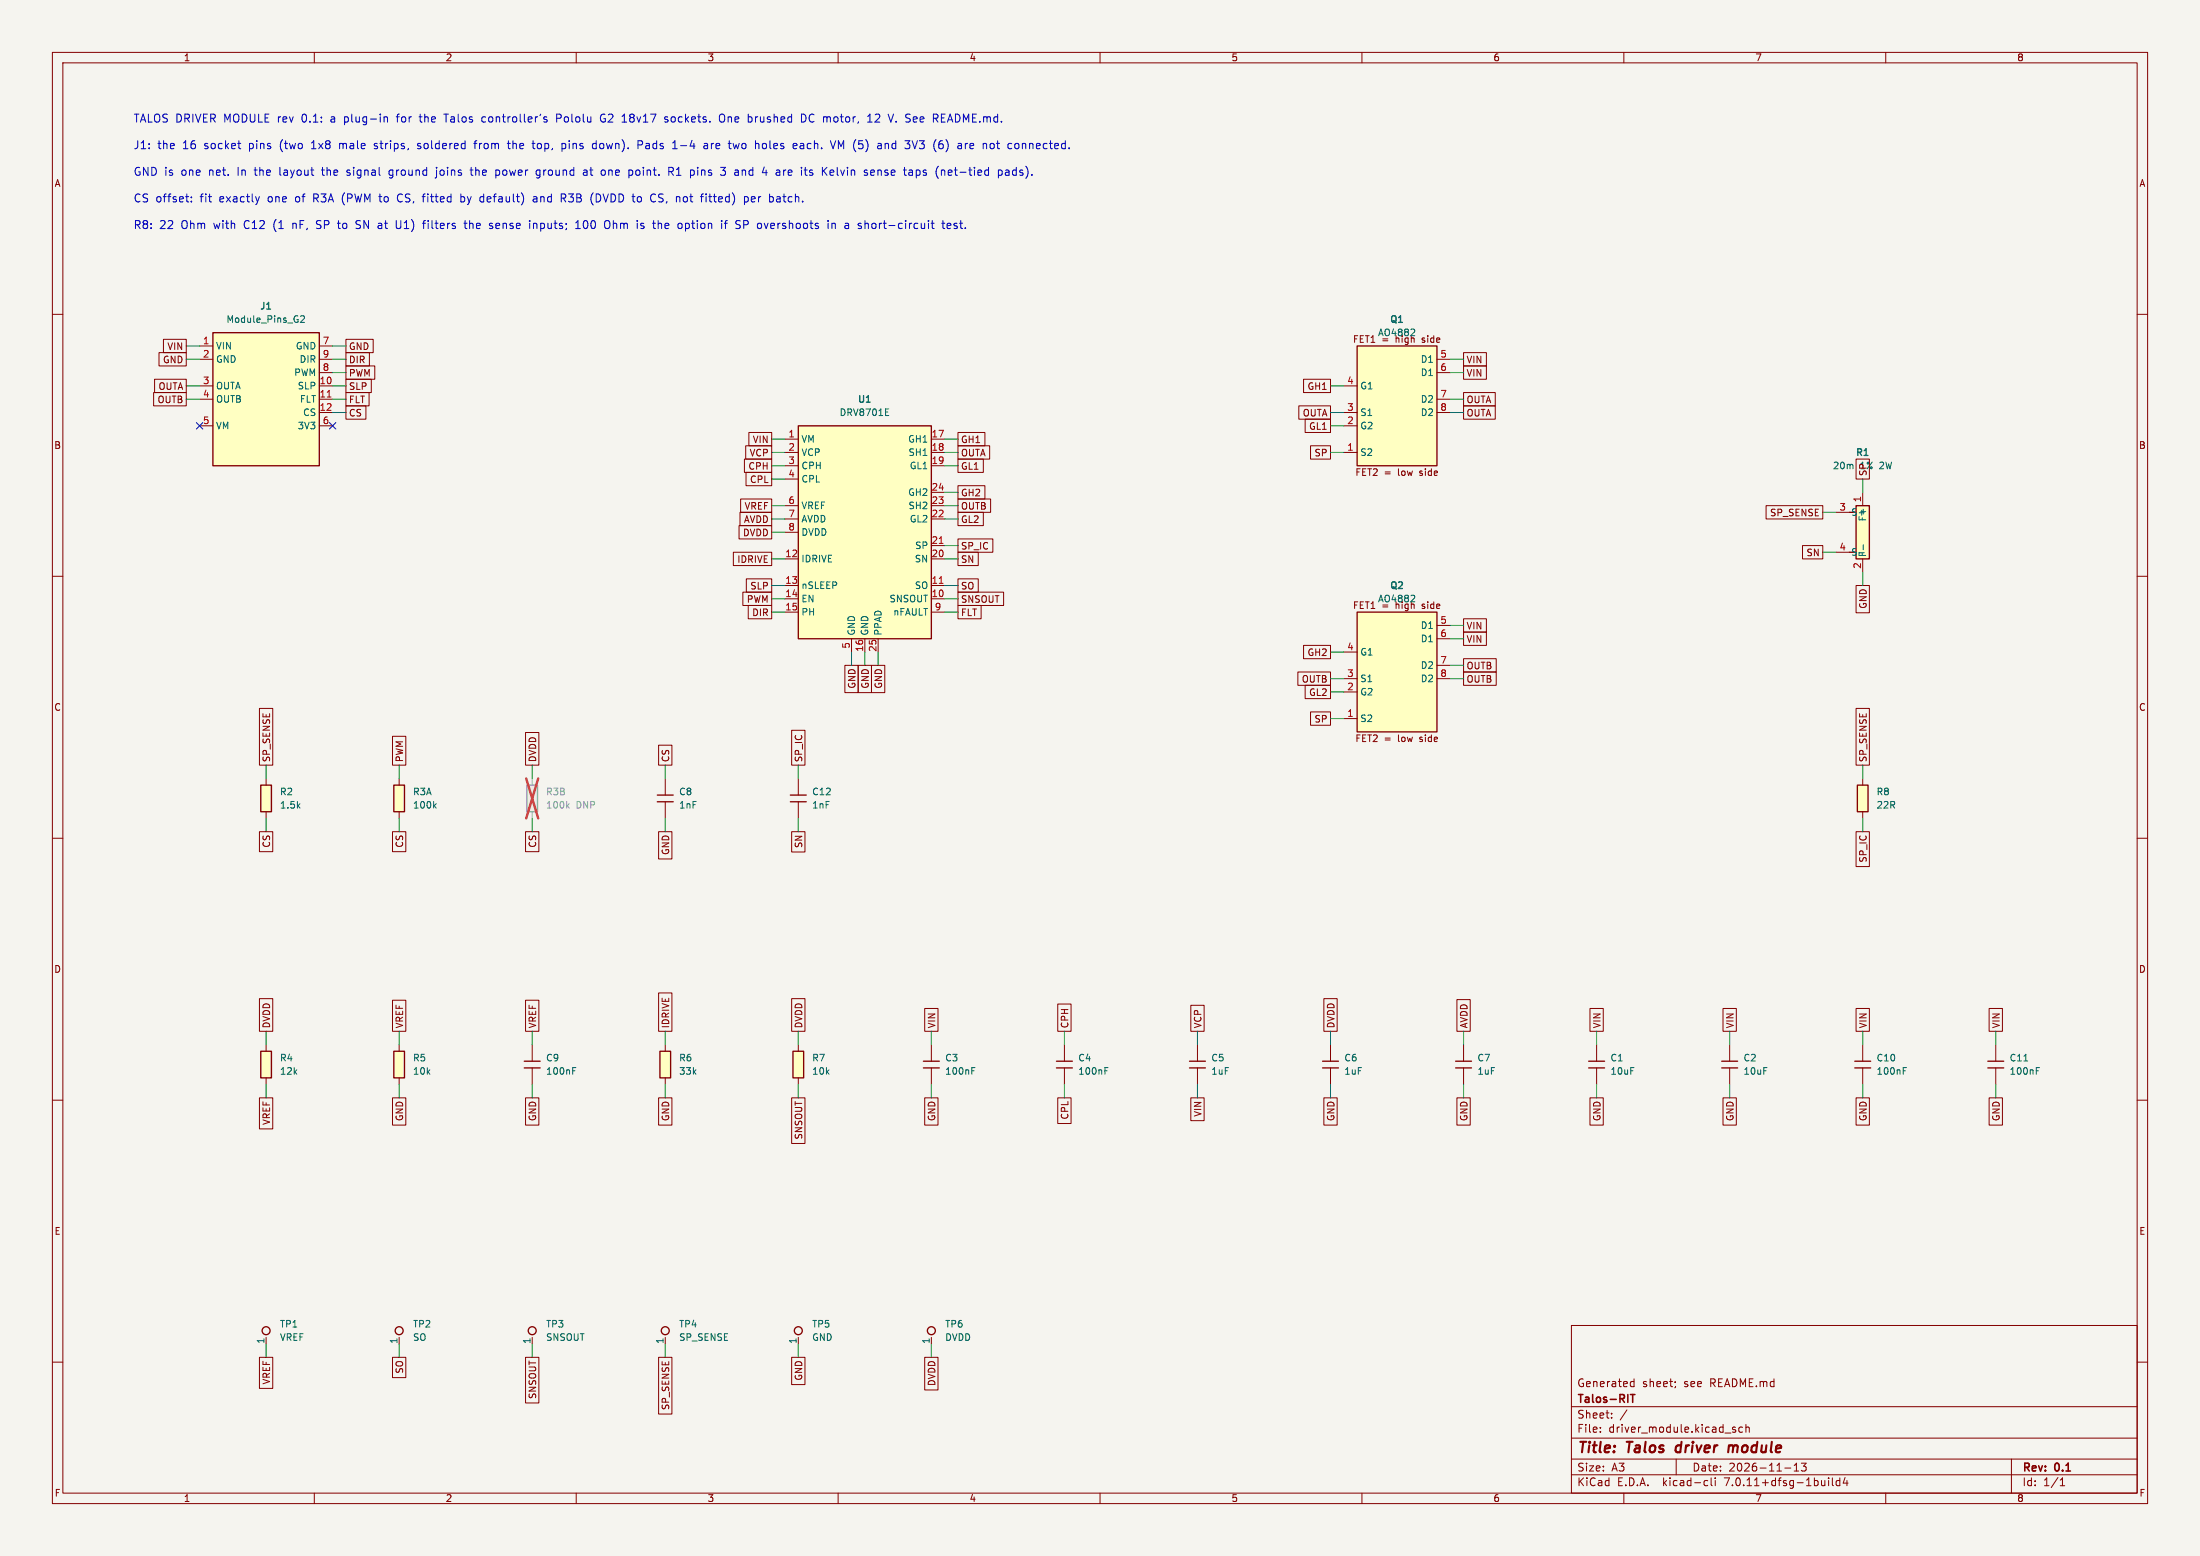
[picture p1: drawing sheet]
<svg xmlns="http://www.w3.org/2000/svg" width="420mm" height="297mm" viewBox="0 0 420 297" stroke-linecap="round" stroke-linejoin="round" font-family="sans-serif">
<path d="M0 0h420v297h-420z" fill="#f5f4ef" stroke="#f5f4ef" stroke-width=".19"/>
<g fill="none" stroke="#840000" stroke-width=".19">
<path d="M10 10h400v277h-400zM12 12h396v273h-396zM60 10v2M110 10v2M160 10v2M210 10v2M260 10v2M310 10v2M360 10v2M10 60h2M408 60h2M29.3 74.9h6.3v2.6h-6.3z"/>
<path d="M29.5 72.4h6.1v2.5h-6.1zM30.4 67.3h5.2v2.6h-5.2zM31.2 64.8h4.4v2.5h-4.4zM38.1 66h2.5M38.1 73.7h2.5M38.1 76.2h2.5M38.1 68.6h2.5M61 66h2.5M61 73.7h2.5M61 76.2h2.5M61 78.7h2.5M61 68.6h2.5"/>
<path d="M61 71.1h2.5M66 64.8h5.2v2.5h-5.2zM66 67.3h4.5v2.6h-4.5zM66 69.8h5.5v2.6h-5.5zM66 77.5h3.9v2.5h-3.9zM66 74.9h4.5v2.6h-4.5zM66 72.4h4.9v2.5h-4.9zM247.9 77.5h6.1v2.5h-6.1zM248.9 72.4h5.1v2.5h-5.1zM256.5 73.7h2.6M256.5 78.7h2.6M274.3 76.2h2.6"/>
<path d="M274.3 78.7h2.6M274.3 68.6h2.6M274.3 71.1h2.6M279.4 67.3h4.4v2.6h-4.4zM279.4 69.8h4.4v2.6h-4.4zM279.4 74.9h6.1v2.6h-6.1zM279.4 77.5h6.1v2.5h-6.1zM38.1 81.3h2.5M61 81.3h2.5M141.3 97.8h6v2.5h-6zM141.4 95.2h5.9v2.6h-5.9zM142.1 87.6h5.2v2.6h-5.2z"/>
<path d="M142.4 85.1h4.9v2.5h-4.9zM142.4 90.2h4.9v2.5h-4.9zM143 82.5h4.3v2.6h-4.3zM149.9 83.8h2.5M149.9 86.4h2.5M149.9 88.9h2.5M149.9 99.1h2.5M149.9 96.5h2.5M149.9 91.4h2.5M177.8 83.8h2.5M177.8 86.4h2.5M177.8 88.9h2.5"/>
<path d="M177.8 99.1h2.5M177.8 96.5h2.5M177.8 94h2.5M182.9 92.7h5.1v2.6h-5.1zM182.9 97.8h4.8v2.5h-4.8zM182.9 95.2h6.2v2.6h-6.2zM182.9 87.6h4.8v2.6h-4.8zM182.9 85.1h6v2.5h-6zM182.9 82.5h5.1v2.6h-5.1zM249.2 80h4.8v2.6h-4.8zM250.2 85.1h3.8v2.5h-3.8zM256.5 81.3h2.6"/>
<path d="M256.5 86.4h2.6M337.2 96.5h10.8v2.6h-10.8zM350.5 97.8h2.6M354.3 87.6h2.6v3.8h-2.6zM355.6 94v2.5M10 110h2M140 105.4h7.3v2.6h-7.3zM141.1 100.3h6.2v2.6h-6.2zM141.8 113h5.5v2.6h-5.5zM142.5 110.5h4.8v2.5h-4.8zM142.8 115.6h4.5v2.5h-4.5zM149.9 114.3h2.5"/>
<path d="M149.9 111.8h2.5M149.9 106.7h2.5M149.9 116.8h2.5M149.9 101.6h2.5M177.8 114.3h2.5M177.8 111.8h2.5M177.8 106.7h2.5M177.8 116.8h2.5M177.8 104.1h2.5M182.9 105.4h3.9v2.6h-3.9zM182.9 102.9h6.6v2.5h-6.6zM182.9 110.5h3.9v2.5h-3.9z"/>
<path d="M182.9 113h8.7v2.6h-8.7zM182.9 115.6h4.4v2.5h-4.4zM274.3 119.4h2.6M279.4 118.1h4.4v2.6h-4.4zM344.1 104.1h3.9v2.6h-3.9zM350.5 105.4h2.6M354.3 111.8h2.6v5.2h-2.6zM355.6 106.7v2.5M408 110h2M49.5 135.2h2.6v10.9h-2.6zM100.3 139.8h2.6v6.3h-2.6zM151.1 139.4h2.6v6.7h-2.6z"/>
<path d="M161.3 127h2.5v5.2h-2.5zM162.6 121.9v2.6M163.8 127h2.6v5.2h-2.6zM165.1 121.9v2.6M166.4 127h2.5v5.2h-2.5zM167.6 121.9v2.6M247.8 128.3h6.2v2.5h-6.2zM248.9 123.2h5.1v2.5h-5.1zM249.2 130.8h4.8v2.6h-4.8zM250.2 135.9h3.8v2.5h-3.8zM256.5 137.2h2.6M256.5 132.1h2.6"/>
<path d="M256.5 129.5h2.6M256.5 124.5h2.6M274.3 129.5h2.6M274.3 121.9h2.6M274.3 127h2.6M279.4 120.6h4.4v2.6h-4.4zM279.4 125.7h6.2v2.6h-6.2zM279.4 128.3h6.2v2.5h-6.2zM354.3 135.2h2.6v10.9h-2.6zM10 160h2M49.5 158.8h2.6v3.8h-2.6zM50.8 148.6v1.3"/>
<path d="M50.8 154.9v1.3M74.9 140.5h2.6v5.6h-2.6zM74.9 158.8h2.6v3.8h-2.6zM76.2 148.6v1.3M76.2 154.9v1.3M100.3 158.8h2.6v3.8h-2.6zM125.7 142.2h2.6v3.9h-2.6zM125.7 158.8h2.6v5.2h-2.6zM127 148.6v3.2M127 153v3.2M151.1 158.8h2.6v3.8h-2.6zM152.4 148.6v3.2"/>
<path d="M152.4 153v3.2M354.3 158.8h2.6v6.6h-2.6zM355.6 148.6v1.3M355.6 154.9v1.3M408 160h2M49.5 190.6h2.6v6.3h-2.6zM50.8 199.4v1.3M74.9 190.9h2.6v6h-2.6zM76.2 199.4v1.3M100.3 190.9h2.6v6h-2.6zM101.6 199.4v3.2M125.7 189.5h2.6v7.4h-2.6z"/>
<path d="M127 199.4v1.3M151.1 190.6h2.6v6.3h-2.6zM152.4 199.4v1.3M176.5 192.5h2.6v4.4h-2.6zM177.8 199.4v3.2M201.9 191.6h2.6v5.3h-2.6zM203.2 199.4v3.2M227.3 191.9h2.6v5h-2.6zM228.6 199.4v3.2M252.7 190.6h2.6v6.3h-2.6zM254 199.4v3.2M278.1 190.8h2.6v6.1h-2.6z"/>
<path d="M279.4 199.4v3.2M303.5 192.5h2.6v4.4h-2.6zM304.8 199.4v3.2M328.9 192.5h2.6v4.4h-2.6zM330.2 199.4v3.2M354.3 192.5h2.6v4.4h-2.6zM355.6 199.4v3.2M379.7 192.5h2.6v4.4h-2.6zM381 199.4v3.2M10 210h2M49.5 209.6h2.6v5.9h-2.6zM50.8 205.7v1.3"/>
<path d="M74.9 209.6h2.6v5.2h-2.6zM76.2 205.7v1.3M100.3 209.6h2.6v5.2h-2.6zM101.6 203.8v3.2M125.7 209.6h2.6v5.2h-2.6zM127 205.7v1.3M151.1 209.6h2.6v8.7h-2.6zM152.4 205.7v1.3M176.5 209.6h2.6v5.2h-2.6zM177.8 203.8v3.2M201.9 209.6h2.6v4.9h-2.6zM203.2 203.8v3.2"/>
<path d="M227.3 209.6h2.6v4.3h-2.6zM228.6 203.8v3.2M252.7 209.6h2.6v5.2h-2.6zM254 203.8v3.2M278.1 209.6h2.6v5.2h-2.6zM279.4 203.8v3.2M303.5 209.6h2.6v5.2h-2.6zM304.8 203.8v3.2M328.9 209.6h2.6v5.2h-2.6zM330.2 203.8v3.2M354.3 209.6h2.6v5.2h-2.6zM355.6 203.8v3.2"/>
<path d="M379.7 209.6h2.6v5.2h-2.6zM381 203.8v3.2M408 210h2M10 260h2M49.5 259.1h2.6v5.9h-2.6zM50.8 255.3v1.2M74.9 259.1h2.6v3.9h-2.6zM76.2 255.3v1.2M100.3 259.1h2.6v8.7h-2.6zM101.6 255.3v1.2M125.7 259.1h2.6v10.8h-2.6zM127 255.3v1.2"/>
<path d="M151.1 259.1h2.6v5.2h-2.6zM152.4 255.3v1.2M176.5 259.1h2.6v6.2h-2.6zM177.8 255.3v1.2M300 253h108v32h-108zM408 260h2M300 278.5h108M300 274.5h108M300 268.5h108M305.5 273.2v.2M305.5 272.5v.1M307.7 270.5v.2"/>
<path d="M307.7 269.8v.1M310.6 269.1l-1.3 1.9M311.4 264.6h.5M311.4 263.8h.5M311.9 263.2v1.5M319.8 263.8v.1M319.9 264.6l-.2 .3M320 278.5v3M330.7 272.7l.7 .4-.2 .3-.5-.1M331.3 272.5l-.4-.1-.2 .2M332.7 272.5l-.5-.1-.3 .3 .2 .6h.6M333.3 272.5l.2-.1 .4 .1v.9"/>
<path d="M333.3 271.9v1.5M342.5 279.7l.4-.4v1.5M343.9 279.3h.9l-.5 .6 .4 .1v.6l-.2 .2-.6-.2M384 278.5v6.5M60 285v2M110 285v2M160 285v2M210 285v2M260 285v2M300 281.5h108M310 285v2M325.6 282.6l.4 .1"/>
<path d="M326 283.5l-.4 .1M326.7 282.1v1.3l.2 .2M327.4 282.1v.1M327.4 282.6v1M340.7 280.2h1.2M342.5 280.8h.9M349.1 282.1v.1M349.1 282.6v1M349.8 282.1v1.3l.2 .2M351.2 282.7l-.4-.1-.3 .3 .2 .6h.5M351.2 282.1v1.5M352.2 282l-.3 1.1h.9"/>
<path d="M352.6 282.6v1M360 285v2M393.3 283.6h.9M393.3 282.5l.4-.4v1.5"/>
</g>
<path d="M320.1 276.1l-.2 .7 .3 .4M330.1 275.9l-.2 1.3M330.8 276a.57 .57 0 0 0-.7 .1M330.9 276.2l-.1 1" fill="none" stroke="#840000" stroke-width=".4"/>
<path d="M311.3 266.2h.8M311.7 266.2v1.5" fill="none" stroke="#840000" stroke-width=".3"/>
<g fill="#ffffc2" stroke="#ffffc2" stroke-width=".19">
<path d="M151.4 200.7h2v5h-2z"/>
<path d="M40.6 63.5h20.4v25.4h-20.4z"/>
<path d="M152.4 81.3h25.4v40.6h-25.4z"/>
<path d="M354.6 149.9h2v5h-2z"/>
<path d="M126 200.7h2v5h-2z"/>
<path d="M75.2 200.7h2v5h-2z"/>
<path d="M49.8 200.7h2v5h-2z"/>
<path d="M49.8 149.9h2v5h-2z"/>
<path d="M75.2 149.9h2v5h-2z"/>
<path d="M259.1 116.8h15.2v22.9h-15.2z"/>
<path d="M354.3 96.5h2.6v10.2h-2.6z"/>
<path d="M259.1 66h15.2v22.9h-15.2z"/>
</g>
<g fill="none" stroke="#840000" stroke-width=".25">
<path d="M40.6 63.5h20.4v25.4h-20.4zM259.1 66h15.2v22.9h-15.2zM152.4 81.3h25.4v40.6h-25.4zM354.3 96.5h2.6v10.2h-2.6zM259.1 116.8h15.2v22.9h-15.2zM49.8 149.9h2v5h-2zM75.2 149.9h2v5h-2zM125.5 153h3M125.5 151.8h3M150.9 153h3M150.9 151.8h3M354.6 149.9h2v5h-2z"/>
<path d="M49.8 200.7h2v5h-2zM75.2 200.7h2v5h-2zM100.1 203.8h3M100.1 202.6h3M126 200.7h2v5h-2zM151.4 200.7h2v5h-2zM176.3 203.8h3M176.3 202.6h3M201.7 203.8h3M201.7 202.6h3M227.1 203.8h3M227.1 202.6h3"/>
<path d="M252.5 203.8h3M252.5 202.6h3M277.9 203.8h3M277.9 202.6h3M303.3 203.8h3M303.3 202.6h3M328.7 203.8h3M328.7 202.6h3M354.1 203.8h3M354.1 202.6h3M379.5 203.8h3M379.5 202.6h3"/>
<circle cx="50.8" cy="254" r=".76"/>
<circle cx="76.2" cy="254" r=".76"/>
<circle cx="101.6" cy="254" r=".76"/>
<circle cx="127" cy="254" r=".76"/>
<circle cx="152.4" cy="254" r=".76"/>
<circle cx="177.8" cy="254" r=".76"/>
</g>
<path d="M62.5 75.8h.7M179.3 111.3h.7M179.3 103.7h.7" fill="none" stroke="#a90000" stroke-width=".19"/>
<g fill="none" stroke="#006464" stroke-width=".19">
<path d="M57.4 60.4l.5-.1 .2 .3-.8 .9h.8M169.1 79.3h.6M169.1 78h.6M270 62.9l.1 .2-.1 .3-.7 .7M270 113.7l.1 .2-.1 .3-.7 .7M355.7 104v.9M82.9 153.8l.4 .4M83.3 153.4l-.5 .5M109.3 204.4h.5M109.3 203.8h.6M185.5 204.4h.5M185.5 203.8h.6"/>
<path d="M210.9 204.4h.5M210.9 203.8h.6M363.3 204.4h.5M363.3 203.8h.6M386.4 202.5h.7M388.7 204.4h.5M388.7 203.8h.6"/>
</g>
<path d="M100.6 149.9h2v5h-2z" fill="#ebeae8" stroke="#ebeae8" stroke-width=".19"/>
<path d="M100.6 149.9h2v5h-2z" fill="none" stroke="#9c9b98" stroke-width=".25"/>
<path d="M101.6 148.6v1.3M101.6 154.9v1.3" fill="none" stroke="#9c9b98" stroke-width=".19"/>
<path d="M108.3 153.8l.4 .4M108.7 153.4l-.5 .5" fill="none" stroke="#939391" stroke-width=".19"/>
<path d="M100.5 148.6l2.2 7.6M102.7 148.6l-2.2 7.6" fill="none" stroke="#eb3a3d" stroke-width=".46"/>
<g fill="none" stroke="#0000c2" stroke-width=".19">
<path d="M36.5 38.4v.1M36.5 37.6v.1M49.5 37.5l-.3 1M61.4 32.5h.5M66.2 33.4l.4 .1M66.4 32.5l-.2 .2 .2 .3M71.4 28.3l.5 .1M71.7 27.4l-.3 .2 .3 .3M73.3 22.3v1M73.3 22.4l.2-.1 .4 .1 .1 .9M74.3 33.9l.4 .1M74.8 32.5h-.2l-.3 .2v.6l.5 .2"/>
<path d="M75.6 22.3h.6M76.4 37a.82 .82 0 0 0-.5 .8 .82 .82 0 0 0 .5 .7M79.7 28.3l.4 .1M80 22.3h.6M80.1 27.4h-.2l-.2 .2 .1 .2 .3 .1M80.2 21.8l.1 1.4M83.3 32.5v1.3l-.3 .2M83.3 31.9v.2M84.7 21.8h.9M88 37v1.5M88 37.6l.4-.1 .2 .2M88.6 38.4l-.2 .1h-.4"/>
<path d="M89.7 32.5h.6M89.9 31.9v1.3l.4 .3M90.5 27.4h.5M91 26.9l-.3 .2v1.3M91.9 37.5l.4 .1M92.3 38.5h-.4M92.3 37v1.5M92.6 22.3h-.3l-.3 .3v.6l.6 .1M94.7 32.5h.4l.3 .2-.2 .7h-.5M96.8 27.4h.6M97.1 26.9v1.3l.3 .2M101.6 27.4h.5"/>
<path d="M101.8 28.3l.3 .1M101.8 37.6h.6l.1 .9M102.5 32.5h.6M102.5 33.4h.6M102.5 37.9l-.5 .1a.3 .3 0 0 0-.2 .3 .3 .3 0 0 0 .2 .2h.5M103.1 32.5v1.2l-.3 .3-.4-.1M103.9 22.4h.5M103.9 22.7l.3 .1 .3 .2-.1 .2-.4 .1M107 21.9l-.7-.1v1.5M107 22.5l-.7 .1M107.1 37h.6l.3 .3-.1 .4-.8 .1M107.3 27.4h.4l.3 .3-.1 .6h-.6"/>
<path d="M107.3 27.4v1.5M107.5 37.8l.5 .7M111.4 32.5h.6l.1 1M112.1 32.8l-.5 .1a.3 .3 0 0 0-.3 .3 .3 .3 0 0 0 .3 .3l.5-.1M113.2 28.3h.6M113.2 27.4h.6M113.8 26.9v1.5M114.2 37h-.4v1.5h.4M115.3 22.7h.3M115.5 21.9a.75 .75 0 0 0-.9 .5 .75 .75 0 0 0 .5 .9l.4-.1M118.8 23.3h.8M121.4 32.6v.7"/>
<path d="M121.8 27.7l.7-.1 .2-.2-.1-.4-.2-.1h-.6v1.5M121.9 37.5h.3M121.9 38.5h.3M125.7 38.5h.2M125.8 37.2v.4M127.5 22.4l-.4-.1-.2 .2 .1 .2 .5 .2v.3h-.6M127.7 31.9h.6l.3 .3-.2 .5h-.7M128 32.7l.6 .8M128.4 28.4h.9M129.1 33.5h.9M129.3 32.3l-.2 .1M133.2 31.9v.2"/>
<path d="M133.2 32.5v1M134.4 27.4h.6l.1 1M135.1 27.7l-.5 .1a.3 .3 0 0 0-.3 .3 .3 .3 0 0 0 .3 .3l.5-.1M135.3 37.5h.6M135.5 37v1.3l.2 .2M135.8 27.4v1M136 27.4l-.2 .3M137.4 22a.51 .51 0 0 1 .6-.2 .51 .51 0 0 1 .3 .5v.5a.51 .51 0 0 1-.5 .5 .51 .51 0 0 1-.5-.5zM140.2 28.4l.3-.7 .3 .7M141.9 32.5h.4M142.1 37.6l.5-.1 .2 .3-.1 .7h-.6M144.2 37.7l-.3-.2h-.3l-.2 .2 .1 .8h.6"/>
<path d="M144.2 37.9l-.8 .1M146.2 27.4h-.4l-.3 .3 .1 .5 .2 .2 .4-.1M148.4 37.5l.5 .1v.9M148.9 38.5h-.5M148.9 37.9l-.5 .1M152.8 27.4h.4l.2 .2M153 21.8a.77 .77 0 0 1 .9 .7 .77 .77 0 0 1-.9 .8M153.4 27.7l-.5 .1a.3 .3 0 0 0-.2 .3 .3 .3 0 0 0 .2 .3l.5-.1M154.6 22l-.1 .4 .1 .7M154.8 32.5h.3M154.8 33h.3l.1 .2-.2 .3h-.3M158.7 32.5h.4l.1 .3-.7 .2"/>
<path d="M159.1 33.4l-.4 .1M161.1 26.9l-.5 1.1-.6-1.1v1.5M165.6 23.3h.9M165.9 22l.2-.2v1.5M166.4 32.5h.5v.3l-.7 .2M166.9 33.4l-.5 .1M167.6 32.5v1M167.7 21.8l-.6 .1M167.8 32.5l-.2 .1M167.9 22.4l-.9 .9h1M169 27.5l.2-.1h.4v1M171.1 23.2v.1"/>
<path d="M174.9 32.5h.6M174.9 33.4h.6M174.9 32.5v1.5M175.1 26.9l-.5 1.5M179.7 21.8h.7M179.7 23.3h.7M179.7 22.5h.5M180.6 26.6l.4 1.1M181 28l-.4 1M181 33l.7-.2v-.3h-.5l-.2 .2 .1 .7h.6M185.8 27.4h-.4l-.2 .2v.7h.6M185.9 27.7l-.7 .2"/>
<path d="M190.2 27.4h.6M190.5 26.9v1.3l.3 .2M190.7 32.5h.3l.3 .2v.6l-.6 .2M192 32.5h.6v1M192.6 32.8l-.5 .1a.3 .3 0 0 0-.2 .3 .3 .3 0 0 0 .2 .3l.5-.1M193.9 32.5h-.3l-.3 .2 .1 .6 .5 .2M195.2 27.4v1M195.8 27.4h-.4l-.2 .1M60.4 43.6h.2M60.5 42.2v.5M68 43.6h.5M68.6 42.1h-.4l-.2 .3 .1 .4 .4 .1"/>
<path d="M75.7 43.5l.2 .1h.5M80.7 42.6h.5M81.2 42.1l-.3 .2M88.6 42.6h.5M88.8 42.1v1.3l.3 .2M93.9 43.1l.2 .2-.2 .3M93.9 42.6l.1 .1M101.8 42.6v1M102.4 42.7l-.3-.1-.3 .2M109.9 43.6h.9M109.9 42.5l.4-.4v1.5M111.4 42.4v.9"/>
<path d="M116.1 42.1l.1 .1a.97 .97 0 0 1-.1 1.4M122.7 43.1l.3 .2-.3 .3M122.7 42.6l.2 .1M126.1 42.6l.2 .2v.8M130.9 43.6h.6M130.9 42.7h.6M130.9 42.6v1.5M138.3 42.6h.6M138.9 42.1l-.4 .2v1.3M142 42.1h.6l.2 .3M142.8 42.6l-.2 .3h-.6M158.8 42.8l.2-.2 .4 .1 .1 .9"/>
<path d="M158.8 42.6v1M163.8 43.6h.5M164 42.6l-.2 .2 .2 .3M166.5 43.5l.2 .1M166.7 42.6l-.2 .2M179.8 42.6h.6M180 42.1v1.3l.4 .2M180.8 43.1l.7-.1v-.3l-.5-.1-.2 .2 .1 .8h.6M182.7 42.7l-.4-.1-.2 .2 .1 .2 .5 .2v.4h-.6"/>
</g>
<g fill="none" stroke="#009600" stroke-width=".19">
<path d="M35.6 76.2h2.5M35.6 68.6h2.5M35.6 73.7h2.5M35.6 66h2.5M63.5 71.1h2.5M63.5 78.7h2.5M63.5 76.2h2.5M63.5 68.6h2.5M63.5 73.7h2.5M63.5 66h2.5M254 78.7h2.5M254 73.7h2.5"/>
<path d="M276.9 71.1h2.5M276.9 78.7h2.5M276.9 76.2h2.5M276.9 68.6h2.5M147.3 83.8h2.6M147.3 86.4h2.6M147.3 91.4h2.6M147.3 96.5h2.6M147.3 99.1h2.6M147.3 88.9h2.6M180.3 83.8h2.6M180.3 86.4h2.6"/>
<path d="M180.3 96.5h2.6M180.3 99.1h2.6M180.3 88.9h2.6M180.3 94h2.6M254 86.4h2.5M254 81.3h2.5M348 97.8h2.5M355.6 91.4v2.6M147.3 114.3h2.6M147.3 101.6h2.6M147.3 106.7h2.6M147.3 111.8h2.6"/>
<path d="M147.3 116.8h2.6M180.3 114.3h2.6M180.3 106.7h2.6M180.3 111.8h2.6M180.3 116.8h2.6M180.3 104.1h2.6M276.9 119.4h2.5M348 105.4h2.5M355.6 109.2v2.6M162.6 124.5v2.5M165.1 124.5v2.5M167.6 124.5v2.5"/>
<path d="M254 132.1h2.5M254 137.2h2.5M254 124.5h2.5M254 129.5h2.5M276.9 129.5h2.5M276.9 121.9h2.5M276.9 127h2.5M50.8 146.1v2.5M50.8 156.2v2.6M76.2 146.1v2.5M76.2 156.2v2.6M101.6 146.1v2.5"/>
<path d="M101.6 156.2v2.6M127 146.1v2.5M127 156.2v2.6M152.4 146.1v2.5M152.4 156.2v2.6M355.6 146.1v2.5M355.6 156.2v2.6M50.8 196.9v2.5M76.2 196.9v2.5M101.6 196.9v2.5M127 196.9v2.5M152.4 196.9v2.5"/>
<path d="M177.8 196.9v2.5M203.2 196.9v2.5M228.6 196.9v2.5M254 196.9v2.5M279.4 196.9v2.5M304.8 196.9v2.5M330.2 196.9v2.5M355.6 196.9v2.5M381 196.9v2.5M50.8 207v2.6M76.2 207v2.6M101.6 207v2.6"/>
<path d="M127 207v2.6M152.4 207v2.6M177.8 207v2.6M203.2 207v2.6M228.6 207v2.6M254 207v2.6M279.4 207v2.6M304.8 207v2.6M330.2 207v2.6M355.6 207v2.6M381 207v2.6M50.8 256.5v2.6"/>
<path d="M76.2 256.5v2.6M101.6 256.5v2.6M127 256.5v2.6M152.4 256.5v2.6M177.8 256.5v2.6"/>
</g>
<path d="M37.5 80.7l1.2 1.2M38.7 80.7l-1.2 1.2M62.9 80.7l1.2 1.2M64.1 80.7l-1.2 1.2" fill="none" stroke="#000084" stroke-width=".19"/>
<g font-size="2.8" fill="#840000">
<text x="301" y="277.9">Title:</text>
<text x="310.6" y="277.9">Talos</text>
<text x="320.8" y="277.9">driver</text>
<text x="331.6" y="277.9">module</text>
</g>
<g font-size="2.1" fill="#0000c2">
<text x="25.4" y="23.6">TALOS DRIVER MODULE rev</text>
<text x="57.9" y="23.6">0.1:</text>
<text x="63.5" y="23.6">a</text>
<text x="66.2" y="23.6">plug-in</text>
<text x="76.5" y="23.6">for</text>
<text x="81" y="23.6">the</text>
<text x="85.8" y="23.6">Talos</text>
<text x="93.1" y="23.6">controller's</text>
<text x="107.5" y="23.6">Pololu</text>
<text x="116.1" y="23.6">G2</text>
<text x="120.3" y="23.6">18v17</text>
<text x="128.6" y="23.6">sockets.</text>
<text x="139.2" y="23.6">One</text>
<text x="144.8" y="23.6">brushed</text>
<text x="155.1" y="23.6">DC motor,</text>
<text x="168.1" y="23.6">12</text>
<text x="172.4" y="23.6">V. See</text>
<text x="181.1" y="23.6">README.md.</text>
<text x="25.4" y="28.7">J1:</text>
<text x="30.1" y="28.7">the</text>
<text x="34.9" y="28.7">16</text>
<text x="39.1" y="28.7">socket</text>
<text x="47.8" y="28.7">pins</text>
<text x="53.8" y="28.7">(two</text>
<text x="60" y="28.7">1x8</text>
<text x="65.4" y="28.7">male</text>
<text x="72.3" y="28.7">strips,</text>
<text x="80.7" y="28.7">soldered</text>
<text x="91.7" y="28.7">from</text>
<text x="98.3" y="28.7">the</text>
<text x="103.1" y="28.7">top,</text>
<text x="108.8" y="28.7">pins</text>
<text x="114.8" y="28.7">down).</text>
<text x="123.6" y="28.7">Pads</text>
<text x="130.5" y="28.7">1-4</text>
<text x="136.6" y="28.7">are</text>
<text x="141.5" y="28.7">two</text>
<text x="146.7" y="28.7">holes</text>
<text x="154.1" y="28.7">each.</text>
<text x="161.5" y="28.7">VM (5)</text>
<text x="170.6" y="28.7">and</text>
<text x="176.1" y="28.7">3V3</text>
<text x="181.6" y="28.7">(6)</text>
<text x="186.4" y="28.7">are</text>
<text x="191.3" y="28.7">not</text>
<text x="196.3" y="28.7">connected.</text>
<text x="25.4" y="33.8">GND is</text>
<text x="34.6" y="33.8">one</text>
<text x="40" y="33.8">net.</text>
<text x="45.6" y="33.8">In</text>
<text x="49" y="33.8">the</text>
<text x="53.9" y="33.8">layout</text>
<text x="62.2" y="33.8">the</text>
<text x="67" y="33.8">signal</text>
<text x="75.2" y="33.8">ground</text>
<text x="84.4" y="33.8">joins</text>
<text x="91.2" y="33.8">the</text>
<text x="96" y="33.8">power</text>
<text x="103.9" y="33.8">ground</text>
<text x="113.1" y="33.8">at</text>
<text x="116.7" y="33.8">one</text>
<text x="122" y="33.8">point.</text>
<text x="129.8" y="33.8">R1</text>
<text x="134.1" y="33.8">pins</text>
<text x="140.1" y="33.8">3</text>
<text x="142.9" y="33.8">and</text>
<text x="148.3" y="33.8">4</text>
<text x="151.1" y="33.8">are</text>
<text x="156.1" y="33.8">its</text>
<text x="160.2" y="33.8">Kelvin</text>
<text x="168.4" y="33.8">sense</text>
<text x="176.2" y="33.8">taps</text>
<text x="182.4" y="33.8">(net-tied</text>
<text x="194.4" y="33.8">pads).</text>
<text x="25.4" y="38.8">CS offset:</text>
<text x="38.3" y="38.8">fit</text>
<text x="42" y="38.8">exactly</text>
<text x="51.4" y="38.8">one</text>
<text x="56.8" y="38.8">of</text>
<text x="60.4" y="38.8">R3A (PWM to</text>
<text x="76.8" y="38.8">CS, fitted</text>
<text x="89.2" y="38.8">by</text>
<text x="93.1" y="38.8">default)</text>
<text x="103.4" y="38.8">and</text>
<text x="108.8" y="38.8">R3B</text>
<text x="114.6" y="38.8">(DVDD</text>
<text x="122.8" y="38.8">to</text>
<text x="126.4" y="38.8">CS, not</text>
<text x="136.4" y="38.8">fitted)</text>
<text x="144.7" y="38.8">per</text>
<text x="149.6" y="38.8">batch.</text>
<text x="25.4" y="43.9">R8:</text>
<text x="30.4" y="43.9">22</text>
<text x="34.6" y="43.9">Ohm</text>
<text x="41" y="43.9">with</text>
<text x="46.8" y="43.9">C12</text>
<text x="52.6" y="43.9">(1</text>
<text x="56.4" y="43.9">nF,</text>
<text x="61.1" y="43.9">SP to</text>
<text x="68.9" y="43.9">SN at</text>
<text x="76.9" y="43.9">U1)</text>
<text x="82.2" y="43.9">filters</text>
<text x="90.3" y="43.9">the</text>
<text x="95.2" y="43.9">sense</text>
<text x="102.9" y="43.9">inputs;</text>
<text x="111.9" y="43.9">100</text>
<text x="117.6" y="43.9">Ohm</text>
<text x="123.9" y="43.9">is</text>
<text x="127.2" y="43.9">the</text>
<text x="132.1" y="43.9">option</text>
<text x="140.5" y="43.9">if</text>
<text x="143.4" y="43.9">SP overshoots</text>
<text x="161.3" y="43.9">in</text>
<text x="164.7" y="43.9">a</text>
<text x="167.4" y="43.9">short-circuit</text>
<text x="183.7" y="43.9">test.</text>
</g>
<g font-size="2.1" fill="#840000">
<text x="301" y="268.2">Talos-RIT</text>
<text x="301" y="265">Generated</text>
<text x="313.5" y="265">sheet;</text>
<text x="321.5" y="265">see</text>
<text x="326.6" y="265">README.md</text>
<text x="301" y="273.7">File:</text>
<text x="301" y="271">Sheet:</text>
<text x="307.1" y="273.7">driver_module.kicad_sch</text>
<text x="301" y="281.1">Size:</text>
<text x="307.6" y="281.1">A3</text>
<text x="323" y="281.1">Date:</text>
<text x="330" y="281.1">2026-11-13</text>
<text x="386" y="281.3">Rev:</text>
<text x="392.4" y="281.3">0.1</text>
<text x="301" y="283.9">KiCad</text>
<text x="308.7" y="283.9">E.D.A.</text>
<text x="317.6" y="283.9">kicad-cli</text>
<text x="329.5" y="283.9">7.0.11+dfsg-1build4</text>
<text x="386" y="283.9">Id:</text>
<text x="390.1" y="283.9">1/1</text>
</g>
<g font-size="1.8" fill="#840000">
<text x="35" y="11.9">1</text>
<text x="85" y="11.9">2</text>
<text x="135" y="11.9">3</text>
<text x="185" y="11.9">4</text>
<text x="235" y="11.9">5</text>
<text x="285" y="11.9">6</text>
<text x="335" y="11.9">7</text>
<text x="385" y="11.9">8</text>
<text x="10.3" y="35.9">A</text>
<text x="408.3" y="35.9">A</text>
<text x="258.2" y="65.6">FET1</text>
<text x="263.8" y="65.6">=</text>
<text x="271.8" y="65.6">side</text>
<text x="31" y="69.5">GND</text>
<text x="31.9" y="67">VIN</text>
<text x="66.5" y="67">GND</text>
<text x="66.5" y="69.5">DIR</text>
<text x="279.9" y="69.5">VIN</text>
<text x="30" y="77.2">OUTB</text>
<text x="30.2" y="74.6">OUTA</text>
<text x="66.5" y="72.1">PWM</text>
<text x="66.5" y="77.2">FLT</text>
<text x="66.5" y="74.6">SLP</text>
<text x="249.5" y="74.6">GH1</text>
<text x="279.9" y="72.1">VIN</text>
<text x="279.9" y="77.2">OUTA</text>
<text x="66.5" y="79.7">CS</text>
<text x="248.6" y="79.7">OUTA</text>
<text x="249.8" y="82.2">GL1</text>
<text x="279.9" y="79.7">OUTA</text>
<text x="10.3" y="85.9">B</text>
<text x="142.8" y="89.9">CPH</text>
<text x="143" y="87.3">VCP</text>
<text x="143.6" y="84.8">VIN</text>
<text x="183.4" y="89.9">GL1</text>
<text x="183.4" y="87.3">OUTA</text>
<text x="183.4" y="84.8">GH1</text>
<text x="250.8" y="87.3">SP</text>
<text x="408.2" y="85.9">B</text>
<text x="143.1" y="92.4">CPL</text>
<text x="183.4" y="94.9">GH2</text>
<text x="258.6" y="91">FET2</text>
<text x="264.2" y="91">=</text>
<text x="267" y="91">low</text>
<text x="271.3" y="91">side</text>
<text x="356.6" y="91" transform="rotate(-90 356.6 91)">SP</text>
<text x="141.9" y="100">AVDD</text>
<text x="142" y="97.5">VREF</text>
<text x="183.4" y="100">GL2</text>
<text x="183.4" y="97.5">OUTB</text>
<text x="337.8" y="98.7">SP_SENSE</text>
<text x="140.7" y="107.6">IDRIVE</text>
<text x="141.7" y="102.6">DVDD</text>
<text x="183.4" y="107.6">SN</text>
<text x="183.4" y="105.1">SP_IC</text>
<text x="344.8" y="106.4">SN</text>
<text x="143.1" y="112.7">SLP</text>
<text x="183.4" y="112.7">SO</text>
<text x="142.5" y="115.3">PWM</text>
<text x="143.5" y="117.8">DIR</text>
<text x="183.4" y="115.3">SNSOUT</text>
<text x="183.4" y="117.8">FLT</text>
<text x="258.2" y="116.4">FET1</text>
<text x="263.8" y="116.4">=</text>
<text x="271.8" y="116.4">side</text>
<text x="356.6" y="116.3" transform="rotate(-90 356.6 116.3)">GND</text>
<text x="249.5" y="125.4">GH2</text>
<text x="279.9" y="120.3">VIN</text>
<text x="279.9" y="122.9">VIN</text>
<text x="163.5" y="131.5" transform="rotate(-90 163.5 131.5)">GND</text>
<text x="166.1" y="131.5" transform="rotate(-90 166.1 131.5)">GND</text>
<text x="168.6" y="131.5" transform="rotate(-90 168.6 131.5)">GND</text>
<text x="248.4" y="130.5">OUTB</text>
<text x="279.9" y="128">OUTB</text>
<text x="279.9" y="130.5">OUTB</text>
<text x="10.3" y="135.9">C</text>
<text x="249.8" y="133">GL2</text>
<text x="408.2" y="135.9">C</text>
<text x="250.8" y="138.1">SP</text>
<text x="258.6" y="141.8">FET2</text>
<text x="264.2" y="141.8">=</text>
<text x="267" y="141.8">low</text>
<text x="271.3" y="141.8">side</text>
<text x="51.8" y="145.6" transform="rotate(-90 51.8 145.6)">SP_SENSE</text>
<text x="77.2" y="145.6" transform="rotate(-90 77.2 145.6)">PWM</text>
<text x="102.6" y="145.6" transform="rotate(-90 102.6 145.6)">DVDD</text>
<text x="128" y="145.6" transform="rotate(-90 128 145.6)">CS</text>
<text x="153.4" y="145.6" transform="rotate(-90 153.4 145.6)">SP_IC</text>
<text x="356.6" y="145.6" transform="rotate(-90 356.6 145.6)">SP_SENSE</text>
<text x="51.8" y="161.9" transform="rotate(-90 51.8 161.9)">CS</text>
<text x="77.2" y="161.9" transform="rotate(-90 77.2 161.9)">CS</text>
<text x="102.6" y="161.9" transform="rotate(-90 102.6 161.9)">CS</text>
<text x="153.4" y="162" transform="rotate(-90 153.4 162)">SN</text>
<text x="128" y="163.3" transform="rotate(-90 128 163.3)">GND</text>
<text x="356.6" y="164.8" transform="rotate(-90 356.6 164.8)">SP_IC</text>
<text x="10.3" y="185.9">D</text>
<text x="408.2" y="185.9">D</text>
<text x="51.8" y="196.4" transform="rotate(-90 51.8 196.4)">DVDD</text>
<text x="77.2" y="196.4" transform="rotate(-90 77.2 196.4)">VREF</text>
<text x="102.6" y="196.4" transform="rotate(-90 102.6 196.4)">VREF</text>
<text x="128" y="196.4" transform="rotate(-90 128 196.4)">IDRIVE</text>
<text x="153.4" y="196.4" transform="rotate(-90 153.4 196.4)">DVDD</text>
<text x="178.8" y="196.4" transform="rotate(-90 178.8 196.4)">VIN</text>
<text x="204.2" y="196.4" transform="rotate(-90 204.2 196.4)">CPH</text>
<text x="229.6" y="196.4" transform="rotate(-90 229.6 196.4)">VCP</text>
<text x="255" y="196.4" transform="rotate(-90 255 196.4)">DVDD</text>
<text x="280.4" y="196.4" transform="rotate(-90 280.4 196.4)">AVDD</text>
<text x="305.8" y="196.4" transform="rotate(-90 305.8 196.4)">VIN</text>
<text x="331.2" y="196.4" transform="rotate(-90 331.2 196.4)">VIN</text>
<text x="356.6" y="196.4" transform="rotate(-90 356.6 196.4)">VIN</text>
<text x="382" y="196.4" transform="rotate(-90 382 196.4)">VIN</text>
<text x="51.8" y="214.8" transform="rotate(-90 51.8 214.8)">VREF</text>
<text x="77.2" y="214.1" transform="rotate(-90 77.2 214.1)">GND</text>
<text x="102.6" y="214.1" transform="rotate(-90 102.6 214.1)">GND</text>
<text x="128" y="214.1" transform="rotate(-90 128 214.1)">GND</text>
<text x="178.8" y="214.1" transform="rotate(-90 178.8 214.1)">GND</text>
<text x="204.2" y="213.8" transform="rotate(-90 204.2 213.8)">CPL</text>
<text x="229.6" y="213.3" transform="rotate(-90 229.6 213.3)">VIN</text>
<text x="255" y="214.1" transform="rotate(-90 255 214.1)">GND</text>
<text x="280.4" y="214.1" transform="rotate(-90 280.4 214.1)">GND</text>
<text x="305.8" y="214.1" transform="rotate(-90 305.8 214.1)">GND</text>
<text x="331.2" y="214.1" transform="rotate(-90 331.2 214.1)">GND</text>
<text x="356.6" y="214.1" transform="rotate(-90 356.6 214.1)">GND</text>
<text x="382" y="214.1" transform="rotate(-90 382 214.1)">GND</text>
<text x="153.4" y="217.6" transform="rotate(-90 153.4 217.6)">SNSOUT</text>
<text x="10.3" y="235.9">E</text>
<text x="408.3" y="235.9">E</text>
<text x="77.2" y="262.3" transform="rotate(-90 77.2 262.3)">SO</text>
<text x="153.4" y="263.6" transform="rotate(-90 153.4 263.6)">GND</text>
<text x="51.8" y="264.4" transform="rotate(-90 51.8 264.4)">VREF</text>
<text x="102.6" y="267.1" transform="rotate(-90 102.6 267.1)">SNSOUT</text>
<text x="128" y="269.3" transform="rotate(-90 128 269.3)">SP_SENSE</text>
<text x="178.8" y="264.7" transform="rotate(-90 178.8 264.7)">DVDD</text>
<text x="10.3" y="285.9">F</text>
<text x="35" y="286.9">1</text>
<text x="85" y="286.9">2</text>
<text x="135" y="286.9">3</text>
<text x="185" y="286.9">4</text>
<text x="235" y="286.9">5</text>
<text x="285" y="286.9">6</text>
<text x="335" y="286.9">7</text>
<text x="385" y="286.9">8</text>
<text x="408.3" y="285.9">F</text>
</g>
<g font-size="1.8" fill="#006464">
<text x="49.5" y="59.4">J1</text>
<text x="43.1" y="61.8">Module_Pins_G2</text>
<text x="263" y="64.4">AO4882</text>
<text x="265.2" y="62">Q1</text>
<text x="266.6" y="65.6">high</text>
<text x="41.2" y="66.9">VIN</text>
<text x="41.2" y="69.4">GND</text>
<text x="56.1" y="72">PWM</text>
<text x="56.4" y="66.9">GND</text>
<text x="57.1" y="69.4">DIR</text>
<text x="271.1" y="69.4">D1</text>
<text x="271.1" y="72">D1</text>
<text x="41.2" y="74.5">OUTA</text>
<text x="41.2" y="77.1">OUTB</text>
<text x="56.7" y="74.5">SLP</text>
<text x="57.2" y="77.1">FLT</text>
<text x="163.6" y="77.2">U1</text>
<text x="259.6" y="74.5">G1</text>
<text x="271.1" y="77.1">D2</text>
<text x="41.2" y="82.1">VM</text>
<text x="56.7" y="82.1">3V3</text>
<text x="57.8" y="79.6">CS</text>
<text x="160.2" y="79.6">DRV8701E</text>
<text x="259.6" y="82.1">G2</text>
<text x="259.6" y="79.6">S1</text>
<text x="271.1" y="79.6">D2</text>
<text x="152.9" y="84.7">VM</text>
<text x="152.9" y="87.2">VCP</text>
<text x="152.9" y="89.8">CPH</text>
<text x="173.3" y="84.7">GH1</text>
<text x="173.3" y="87.2">SH1</text>
<text x="173.6" y="89.8">GL1</text>
<text x="259.6" y="87.2">S2</text>
<text x="349.8" y="89.8">20m</text>
<text x="354.1" y="87.4">R1</text>
<text x="355.1" y="89.8">1%</text>
<text x="358.9" y="89.8">2W</text>
<text x="152.9" y="92.3">CPL</text>
<text x="173.3" y="94.8">GH2</text>
<text x="152.9" y="97.4">VREF</text>
<text x="152.9" y="99.9">AVDD</text>
<text x="173.3" y="97.4">SH2</text>
<text x="173.6" y="99.9">GL2</text>
<text x="353.3" y="98.7">S+</text>
<text x="356.5" y="99.6" transform="rotate(-90 356.5 99.6)">F+</text>
<text x="152.9" y="107.5">IDRIVE</text>
<text x="152.9" y="102.5">DVDD</text>
<text x="174.5" y="107.5">SN</text>
<text x="174.6" y="105">SP</text>
<text x="353.3" y="106.3">S-</text>
<text x="356.5" y="106.4" transform="rotate(-90 356.5 106.4)">F-</text>
<text x="152.9" y="112.6">nSLEEP</text>
<text x="174.5" y="112.6">SO</text>
<text x="265.2" y="112.8">Q2</text>
<text x="152.9" y="115.2">EN</text>
<text x="152.9" y="117.7">PH</text>
<text x="169.7" y="115.2">SNSOUT</text>
<text x="170.4" y="117.7">nFAULT</text>
<text x="263" y="115.2">AO4882</text>
<text x="266.6" y="116.4">high</text>
<text x="163.4" y="121.4" transform="rotate(-90 163.4 121.4)">GND</text>
<text x="166" y="121.4" transform="rotate(-90 166 121.4)">GND</text>
<text x="168.5" y="121.4" transform="rotate(-90 168.5 121.4)">PPAD</text>
<text x="259.6" y="125.3">G1</text>
<text x="271.1" y="120.2">D1</text>
<text x="271.1" y="122.8">D1</text>
<text x="259.6" y="130.4">S1</text>
<text x="271.1" y="127.9">D2</text>
<text x="271.1" y="130.4">D2</text>
<text x="259.6" y="132.9">G2</text>
<text x="259.6" y="138">S2</text>
<text x="53.3" y="152">R2</text>
<text x="53.3" y="154.5">1.5k</text>
<text x="78.7" y="152">R3A</text>
<text x="78.7" y="154.5">100k</text>
<text x="129.5" y="152">C8</text>
<text x="129.5" y="154.5">1nF</text>
<text x="154.9" y="154.5">1nF</text>
<text x="154.9" y="152">C12</text>
<text x="358.2" y="152">R8</text>
<text x="358.2" y="154.5">22R</text>
<text x="53.3" y="202.8">R4</text>
<text x="78.7" y="202.8">R5</text>
<text x="104.1" y="202.8">C9</text>
<text x="129.5" y="202.8">R6</text>
<text x="154.9" y="202.8">R7</text>
<text x="180.3" y="202.8">C3</text>
<text x="205.7" y="202.8">C4</text>
<text x="231.1" y="202.8">C5</text>
<text x="256.6" y="202.8">C6</text>
<text x="282" y="202.8">C7</text>
<text x="307.4" y="202.8">C1</text>
<text x="332.8" y="202.8">C2</text>
<text x="358.2" y="202.8">C10</text>
<text x="383.6" y="202.8">C11</text>
<text x="53.3" y="205.3">12k</text>
<text x="78.7" y="205.3">10k</text>
<text x="104.1" y="205.3">100nF</text>
<text x="129.5" y="205.3">33k</text>
<text x="154.9" y="205.3">10k</text>
<text x="180.3" y="205.3">100nF</text>
<text x="205.7" y="205.3">100nF</text>
<text x="231.1" y="205.3">1uF</text>
<text x="256.6" y="205.3">1uF</text>
<text x="282" y="205.3">1uF</text>
<text x="307.4" y="205.3">10uF</text>
<text x="332.8" y="205.3">10uF</text>
<text x="358.2" y="205.3">100nF</text>
<text x="383.6" y="205.3">100nF</text>
<text x="50.5" y="256.6" transform="rotate(-90 50.5 256.6)">1</text>
<text x="53.3" y="253.6">TP1</text>
<text x="53.3" y="256.1">VREF</text>
<text x="75.9" y="256.6" transform="rotate(-90 75.9 256.6)">1</text>
<text x="78.7" y="253.6">TP2</text>
<text x="78.7" y="256.1">SO</text>
<text x="101.3" y="256.6" transform="rotate(-90 101.3 256.6)">1</text>
<text x="104.1" y="253.6">TP3</text>
<text x="104.1" y="256.1">SNSOUT</text>
<text x="126.7" y="256.6" transform="rotate(-90 126.7 256.6)">1</text>
<text x="129.5" y="253.6">TP4</text>
<text x="129.5" y="256.1">SP_SENSE</text>
<text x="152.1" y="256.6" transform="rotate(-90 152.1 256.6)">1</text>
<text x="154.9" y="253.6">TP5</text>
<text x="154.9" y="256.1">GND</text>
<text x="177.5" y="256.6" transform="rotate(-90 177.5 256.6)">1</text>
<text x="180.3" y="253.6">TP6</text>
<text x="180.3" y="256.1">DVDD</text>
</g>
<g font-size="1.8" fill="#a90000">
<text x="38.7" y="65.8">1</text>
<text x="61.5" y="65.8">7</text>
<text x="38.7" y="68.3">2</text>
<text x="61.5" y="70.9">8</text>
<text x="61.5" y="68.3">9</text>
<text x="274.9" y="68.3">5</text>
<text x="274.9" y="70.9">6</text>
<text x="38.7" y="73.4">3</text>
<text x="38.7" y="75.9">4</text>
<text x="60.9" y="73.4">10</text>
<text x="60.9" y="75.9">11</text>
<text x="257.1" y="73.4">4</text>
<text x="274.9" y="75.9">7</text>
<text x="38.7" y="81">5</text>
<text x="60.9" y="78.5">12</text>
<text x="61.5" y="81">6</text>
<text x="150.4" y="83.6">1</text>
<text x="177.8" y="83.6">17</text>
<text x="257.1" y="81">2</text>
<text x="257.1" y="78.5">3</text>
<text x="274.9" y="78.5">8</text>
<text x="150.4" y="86.1">2</text>
<text x="150.4" y="88.6">3</text>
<text x="177.8" y="86.1">18</text>
<text x="177.8" y="88.6">19</text>
<text x="257.1" y="86.1">1</text>
<text x="150.4" y="91.2">4</text>
<text x="177.8" y="93.7">24</text>
<text x="355.3" y="96" transform="rotate(-90 355.3 96)">1</text>
<text x="150.4" y="96.3">6</text>
<text x="150.4" y="98.8">7</text>
<text x="150.4" y="101.3">8</text>
<text x="177.8" y="98.8">22</text>
<text x="177.8" y="96.3">23</text>
<text x="351.1" y="97.5">3</text>
<text x="149.8" y="106.4">12</text>
<text x="177.8" y="106.4">20</text>
<text x="177.8" y="103.9">21</text>
<text x="351.1" y="105.2">4</text>
<text x="149.8" y="111.5">13</text>
<text x="177.8" y="111.5">11</text>
<text x="355.3" y="108.7" transform="rotate(-90 355.3 108.7)">2</text>
<text x="149.8" y="114">14</text>
<text x="149.8" y="116.6">15</text>
<text x="177.8" y="114">10</text>
<text x="178.4" y="116.6">9</text>
<text x="274.9" y="119.1">5</text>
<text x="162.3" y="123.9" transform="rotate(-90 162.3 123.9)">5</text>
<text x="164.8" y="124.5" transform="rotate(-90 164.8 124.5)">16</text>
<text x="167.4" y="124.5" transform="rotate(-90 167.4 124.5)">25</text>
<text x="257.1" y="124.2">4</text>
<text x="274.9" y="121.7">6</text>
<text x="257.1" y="131.8">2</text>
<text x="257.1" y="129.3">3</text>
<text x="274.9" y="126.7">7</text>
<text x="274.9" y="129.3">8</text>
<text x="257.1" y="136.9">1</text>
</g>
<g font-size="1.8" fill="#939391">
<text x="104.1" y="152">R3B</text>
<text x="104.1" y="154.5">100k</text>
<text x="110" y="154.5">DNP</text>
</g>
</svg>
